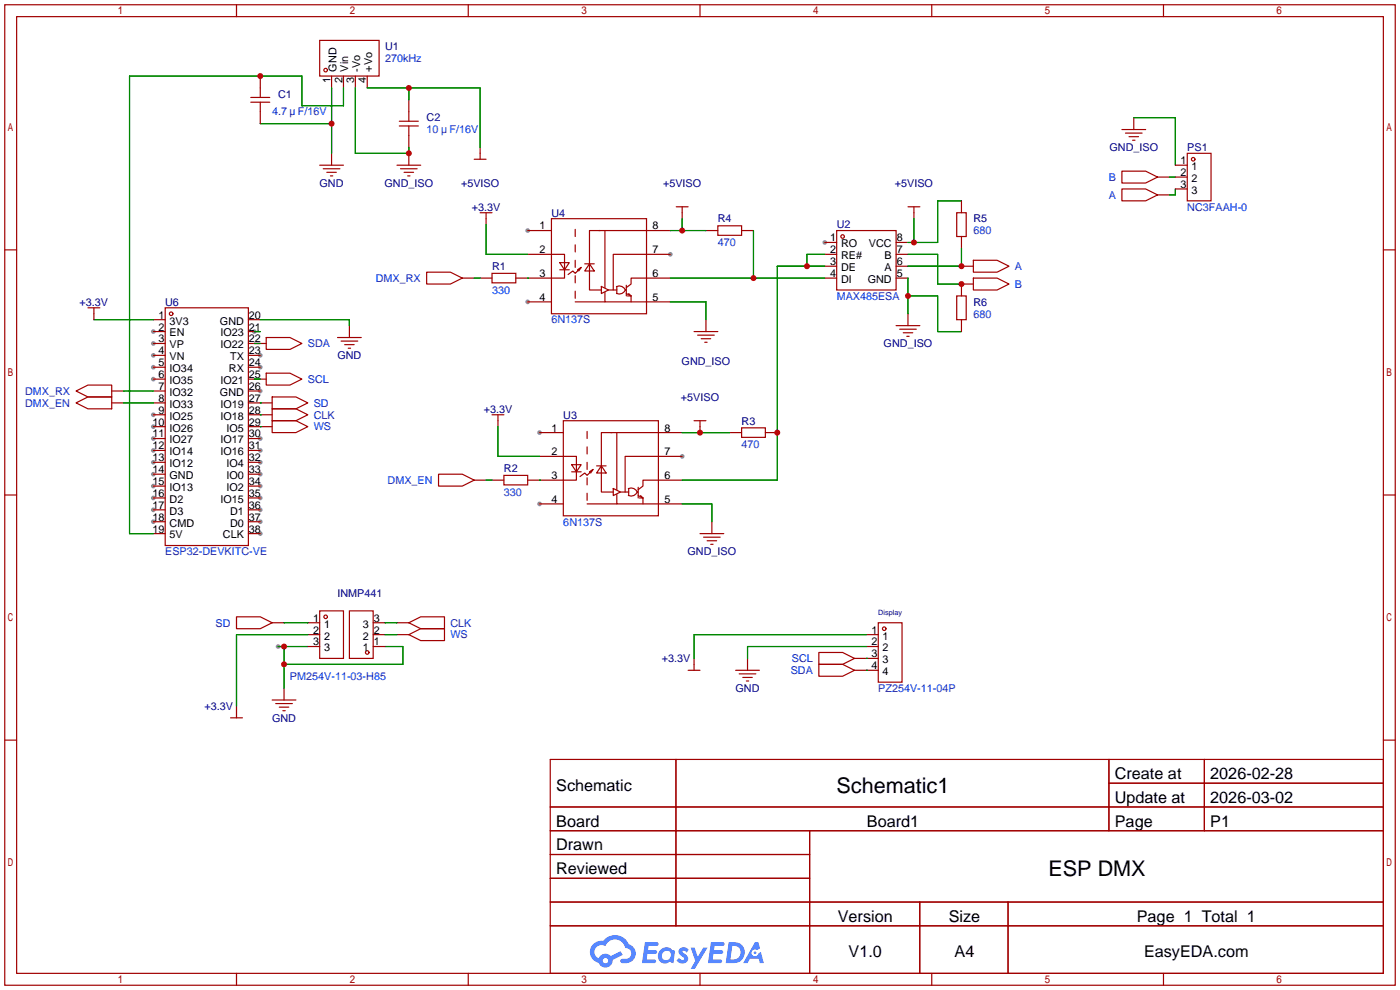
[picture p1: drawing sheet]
<svg xmlns="http://www.w3.org/2000/svg" width="299mm" height="212mm" viewBox="0 0 299 212" stroke-linecap="round" stroke-linejoin="round" font-family="sans-serif">
<g fill="#999">
<circle cx="176.3" cy="51.8" r=".51"/>
<circle cx="112.8" cy="49.3" r=".51"/>
<circle cx="112.8" cy="64.5" r=".51"/>
<circle cx="143.3" cy="54.4" r=".51"/>
<circle cx="115.3" cy="92.5" r=".51"/>
<circle cx="115.3" cy="107.7" r=".51"/>
<circle cx="145.8" cy="97.5" r=".51"/>
<circle cx="32.8" cy="70.9" r=".51"/>
<circle cx="32.8" cy="73.4" r=".51"/>
<circle cx="32.8" cy="75.9" r=".51"/>
<circle cx="32.8" cy="78.5" r=".51"/>
<circle cx="32.8" cy="81" r=".51"/>
<circle cx="32.8" cy="88.6" r=".51"/>
<circle cx="32.8" cy="91.2" r=".51"/>
<circle cx="32.8" cy="93.7" r=".51"/>
<circle cx="32.8" cy="96.3" r=".51"/>
<circle cx="32.8" cy="98.8" r=".51"/>
<circle cx="32.8" cy="101.3" r=".51"/>
<circle cx="32.8" cy="103.9" r=".51"/>
<circle cx="32.8" cy="106.4" r=".51"/>
<circle cx="32.8" cy="109" r=".51"/>
<circle cx="32.8" cy="111.5" r=".51"/>
<circle cx="55.6" cy="75.9" r=".51"/>
<circle cx="55.6" cy="78.5" r=".51"/>
<circle cx="55.6" cy="83.6" r=".51"/>
<circle cx="55.6" cy="93.7" r=".51"/>
<circle cx="55.6" cy="96.3" r=".51"/>
<circle cx="55.6" cy="98.8" r=".51"/>
<circle cx="55.6" cy="101.3" r=".51"/>
<circle cx="55.6" cy="103.9" r=".51"/>
<circle cx="55.6" cy="106.4" r=".51"/>
<circle cx="55.6" cy="109" r=".51"/>
<circle cx="55.6" cy="111.5" r=".51"/>
<circle cx="55.6" cy="114" r=".51"/>
<circle cx="59.4" cy="138.2" r=".51"/>
<circle cx="54.4" cy="70.9" r=".51"/>
</g>
<g fill="none" stroke="#a10000" stroke-width=".25">
<path d="M1 1h297.2v209.6h-297.2zM3.6 3.6h292.1v204.4h-292.1zM50.5 1v2.6M100.1 1v2.6M149.6 1v2.6M199.1 1v2.6M248.7 1v2.6M1 53.4h2.6M295.7 53.4h2.5M1 105.8h2.6M295.7 105.8h2.5M1 158.2h2.6"/>
<path d="M295.7 158.2h2.5M117.6 162.3h178.1v45.7h-178.1zM117.6 172.5h178.1M117.6 177.5h178.1M144.5 162.3v35.6M173 177.5v30.5M237 162.3v15.2M237 167.4h58.7M257.4 162.3v15.2M117.6 182.6h55.4M117.6 192.8h178.1M117.6 187.7h55.4"/>
<path d="M117.6 197.9h178.1M196.6 192.8v15.2M215.4 192.8v15.2M50.5 208v2.6M100.1 208v2.6M149.6 208v2.6M199.1 208v2.6M248.7 208v2.6"/>
</g>
<g fill="#5487ff">
<path d="M145.3 202.7a1.3 1.3 0 0 1 1.9 .3l-.4 .6a.54 .54 0 0 0-.9-.2l.1 .2a1.34 1.34 0 0 1 .9 1.8 1.47 1.47 0 0 1-2.3-.1l.5-.6 .8 .5a.31 .31 0 0 0 .4-.3 .31 .31 0 0 0-.3-.4 1.12 1.12 0 0 1-.7-1.8z"/>
<path d="M147.6 202.5h.9l.6 2 1.2-2h.9l-2.7 4.6h-.9l1-1.7z"/>
<path d="M137.8 201.4h1.7a1.31 1.31 0 0 1 1.2 .2 .4 .4 0 0 1-.3 .5l-1.8 .1-.1 .9h1.6a.4 .4 0 0 1 .4 .4 .4 .4 0 0 1-.5 .4h-1.6l-.2 1.2h1.4a.46 .46 0 0 1 .5 0 .46 .46 0 0 1 .1 .5l-.4 .2h-2.6z"/>
<path d="M151.9 201.4h1.7a1.32 1.32 0 0 1 1.2 .2 .39 .39 0 0 1-.3 .5l-1.8 .1-.1 .9h1.6a.4 .4 0 0 1 .4 .4 .4 .4 0 0 1-.4 .4h-1.7l-.2 1.2h1.4a.46 .46 0 0 1 .5 0 .46 .46 0 0 1 .1 .5l-.4 .2h-2.6z"/>
<path d="M161.3 201.4h.8l.3 1.3-.6 .4a.75 .75 0 0 0-1.1 .3 .75 .75 0 0 0 .5 1 .75 .75 0 0 0 .9-.7l.5-.2 .6 2.3h-.8l-.3-.9h-1.8l-.5 .9h-1z"/>
<path d="M155.7 201.4l-.6 4.4h1.5a2.27 2.27 0 0 0 2.6-2.2 2.27 2.27 0 0 0-2.7-2.2zM156.5 202.1a1.5 1.5 0 0 1 1.8 1.6 1.5 1.5 0 0 1-1.9 1.4h-.3z"/>
<path d="M141.2 203a1.6 1.6 0 0 0-.3 2.3 1.6 1.6 0 0 0 2.3 .2l.7 .3 .3-2.4-.1-.3-.5-.1a1.58 1.58 0 0 0-2.4 0zM141.8 203.5a.98 .98 0 0 1 1.6 .4 .98 .98 0 0 1-1.1 1.3 .94 .94 0 0 1-.9-.7 .94 .94 0 0 1 .4-1z"/>
<path d="M126.8 201.8a2.37 2.37 0 0 0 1.1 4 1.54 1.54 0 0 0 1.8 1 1.54 1.54 0 0 0 1.2-1.6l2.2-1.1-.5-.8-2 1a1.57 1.57 0 0 0-2.7 .5 1.5 1.5 0 0 1-.7-2.1 1.5 1.5 0 0 1 2.2-.5 2.23 2.23 0 0 1 2.3-1.4 2.23 2.23 0 0 1 2 1.8 1.16 1.16 0 0 1 1.2 1.1 1.16 1.16 0 0 1-1.1 1.2h-.7a.47 .47 0 0 0-.5 .4 .47 .47 0 0 0 .4 .5 2.17 2.17 0 0 0 2.5-.9 2.17 2.17 0 0 0-.3-2.7l-.8-.4a3.2 3.2 0 0 0-5.5-.7l-1.1 .1zM128.8 205.3a.6 .6 0 0 1 1.2 0 .6 .6 0 0 1-1.2 0z"/>
<circle cx="161.4" cy="203.6" r=".28"/>
</g>
<g fill="none" stroke="#a10000" stroke-width=".25">
<path d="M55.6 16.3v4.5M68.3 8.6h12.7v7.7h-12.7zM70.9 16.3v2.5M73.4 16.3v2.5M75.9 16.3v2.5M78.5 16.3v2.5M53.6 20.8h4.1M53.6 21.8h4.1M55.6 21.8v4.6M68.3 35.3h5.1M69.1 36.1h3.5M69.8 36.8h2.1"/>
<path d="M70.6 37.6h.5M70.9 32.8v2.5M84.8 35.3h5.1M85.3 25.9h4.1M85.3 26.9h4.1M85.6 36.1h3.6M86.4 36.8h2M87.1 37.6h.5M87.4 21.3v4.6M87.4 26.9v4.6M87.4 32.8v2.5M101.3 34h2.6"/>
<path d="M102.6 31.5v2.5M239.8 36.6h5.1l2.5 1.2-2.5 1.3h-5.1zM239.8 27.7h5.1M240.5 28.4h3.6M241.3 29.2h2M242.1 30h.5M242.3 25.1v2.6M247.4 37.8h2.5M251.2 35.3h2.5M251.2 37.8h2.5M253.7 32.8h5.1v10.1h-5.1zM91.2 58.2h5.1l2.5 1.2-2.5 1.3h-5.1z"/>
<path d="M98.8 59.4h2.5M102.6 59.4h2.6M102.6 45.5h2.6M103.9 45.5v2.5M105.2 58.4h5v2.1h-5zM112.8 54.4h7.8v5h-10.4M112.8 49.3h5.1M117.9 46.7h20.3v20.4h-20.3zM119.6 56.1h2.1l-1.1 1.6zM119.6 57.7h2.1M123.4 57.7l.8-.5-1.3 1.2-.5-.5-1 .8M124.2 57.2l-.5 .7"/>
<path d="M125 56.4h2M126 56.4l1 1.5h-2zM128 49.3h15.3M128.3 49.3h-2.3v12.7h2.5M129.3 49.3v12.2M143.3 54.4h-12.2v7.6M143.3 59.4h-8.4v1.3l-1 .8M144.5 44.2h2.6M145.8 44.2v2.5M150.9 49.3h2.5M153.4 48.3h5.1v2h-5.1zM158.5 49.3h2.5"/>
<path d="M176.3 51.8h2.5M176.3 54.4h2.5M176.3 56.9h2.5M176.3 59.4h2.5M178.8 49.3h12.7v12.7h-12.7zM191.5 51.8h2.6M191.5 54.4h2.6M191.5 56.9h2.6M191.5 59.4h2.6M194.1 44.2h2.5M195.3 44.2v2.5M204.5 45.5h2v5h-2z"/>
<path d="M205.5 56.9h2.5M205.5 42.9v2.6M205.5 50.5v2.6M208 55.6h5.1l2.5 1.3-2.5 1.3h-5.1zM208 59.4h5.1l2.5 1.3-2.5 1.3h-5.1zM239.8 40.4h5.1l2.5 1.3-2.5 1.2h-5.1zM247.4 41.7h2.5M251.2 40.4h2.5M18.8 65.8h2.5M20.1 65.8v2.5M32.8 70.9h2.5M32.8 68.3h2.5"/>
<path d="M32.8 73.4h2.5M32.8 75.9h2.5M32.8 78.5h2.5M35.3 65.8h17.8v50.8h-17.8zM53.1 70.9h2.5M53.1 68.3h2.5M53.1 73.4h3.8M53.1 75.9h2.5M53.1 78.5h2.5M56.9 79.8h5.1l2.5 1.2-2.5 1.3h-5.1zM56.9 72.1h5.1l2.5 1.3-2.5 1.3h-5.1zM72.1 72.1h5.1"/>
<path d="M72.9 72.9h3.6M73.7 73.7h2M74.4 74.4h.5M74.7 69.6v2.5M112.8 64.5h5.1M122.9 64.5h6.4M128.5 61.2l1.5 .8-1.5 .7zM129.3 62.5v2h14M130 62h1.8M131.8 61.2a1.44 1.44 0 0 1 1.9 .9M131.8 61.2v1.5M133.7 61.9a1.44 1.44 0 0 1-1.9 .8"/>
<path d="M133.9 61v2.2M133.9 62.7l1 .5M134.1 63.2h.8M134.4 62.7l.5 .5M134.9 63.2v1.3M148.3 70.9h5.1M149.1 71.6h3.6M149.9 72.4h2M150.6 73.2h.5M150.9 68.3v2.6M191.5 69.6h5.1M192.3 70.4h3.5"/>
<path d="M193 71.1h2.1M193.8 71.9h.5M194.1 67.1v2.5M204.5 63.2h2v5.1h-2zM205.5 68.3v2.6M208 60.7h-2.5v2.5M16.3 83.6l2.5-1.3h5.1v2.5h-5.1zM16.3 86.1l2.5-1.3h5.1v2.6h-5.1zM23.9 83.6h2.5M23.9 86.1h2.5M32.8 83.6h2.5M32.8 86.1h2.5"/>
<path d="M32.8 88.6h2.5M32.8 81h2.5M32.8 91.2h2.5M32.8 93.7h2.5M32.8 96.3h2.5M32.8 98.8h2.5M53.1 83.6h2.5M53.1 86.1h5.1M53.1 88.6h5.1M53.1 81h3.8M53.1 91.2h5.1M53.1 93.7h2.5"/>
<path d="M53.1 96.3h2.5M53.1 98.8h2.5M58.2 89.9h5l2.6 1.3-2.6 1.3h-5zM58.2 84.8h5l2.6 1.3-2.6 1.3h-5zM58.2 87.4h5l2.6 1.2-2.6 1.3h-5zM105.2 88.6h2.5M106.4 88.6v2.6M115.3 97.5h7.9v5.1h-10.4M115.3 92.5h5.1M120.4 89.9h20.3v20.3h-20.3zM122.2 99.3h2l-1 1.5zM127.5 99.6h2"/>
<path d="M128.5 99.6l1 1.5h-2zM130.6 92.5h15.2M130.8 92.5h-2.3v12.7h2.6M131.8 92.5v12.1M145.8 97.5h-12.2v7.7M148.3 89.9h2.6M149.6 89.9v2.6M156 92.5h2.5M158.5 91.4h5.1v2.1h-5.1zM163.6 92.5h2.5M32.8 106.4h2.5M32.8 114h2.5"/>
<path d="M32.8 101.3h2.5M32.8 103.9h2.5M32.8 109h2.5M32.8 111.5h2.5M53.1 106.4h2.5M53.1 114h2.5M53.1 101.3h2.5M53.1 103.9h2.5M53.1 109h2.5M53.1 111.5h2.5M93.7 101.3h5.1l2.5 1.3-2.5 1.3h-5.1zM101.3 102.6h2.6"/>
<path d="M105.2 102.6h2.5M107.7 101.6h5.1v2h-5.1zM115.3 107.7h5.1M122.2 100.8h2M125.5 107.7h6.3M126 100.8l.7-.5-1.2 1.3-.5-.5-1 .8M126.7 100.3l-.5 .8M131.1 104.4l1.5 .8-1.5 .7zM131.8 105.7v2h14M132.6 105.2h1.8M134.3 104.4a1.44 1.44 0 0 1 2 .8M134.4 104.4v1.5"/>
<path d="M136.3 105.1a1.44 1.44 0 0 1-2 .8M136.4 104.1v2.3M136.4 105.9l1 .5M136.7 106.4h.7M136.9 105.9l.5 .5M137.4 106.4v1.3M145.8 102.6h-8.4v1.3l-1 .7M149.6 114h5.1M150.4 114.8h3.5M151.1 115.6h2.1M151.9 116.3h.5M152.1 111.5v2.5"/>
<path d="M50.5 131.8h5.1l2.6 1.3-2.6 1.3h-5.1zM58.2 133.1h2.5M65.8 133.1h2.5M65.8 135.6h2.5M65.8 138.2h2.5M68.3 130.6h5.1v10.1h-5.1zM74.7 130.6h5.1v10.1h-5.1zM79.8 133.1h2.5M79.8 135.6h2.5M79.8 138.2h2.5M84.8 133.1h2.6M84.8 135.6h2.6"/>
<path d="M87.4 133.1l2.5-1.3h5.1v2.6h-5.1zM87.4 135.6l2.5-1.2h5.1v2.5h-5.1zM175 139.4h5.1l2.5 1.3-2.5 1.3h-5.1zM185.2 135.6h2.5M185.2 138.2h2.5M187.7 133.1h5.1v12.7h-5.1zM49.3 153.4h2.5M50.5 150.9v2.5M58.2 149.6h5M58.9 150.4h3.6M59.7 151.1h2M60.5 151.9h.5"/>
<path d="M60.7 147.1v2.5M147.1 143.3h2.5M148.3 140.7v2.6M157.2 143.3h5.1M158 144h3.5M158.7 144.8h2.1M159.5 145.5h.5M159.8 140.7v2.6M175 142h5.1l2.5 1.3-2.5 1.2h-5.1zM182.6 140.7h5.1M182.6 143.3h5.1"/>
<circle cx="69.6" cy="15" r=".38"/>
<circle cx="255" cy="34" r=".38"/>
<circle cx="180.1" cy="50.5" r=".38"/>
<circle cx="36.6" cy="67.1" r=".38"/>
<circle cx="69.6" cy="131.8" r=".38"/>
<circle cx="78.5" cy="139.4" r=".38"/>
<circle cx="189" cy="134.4" r=".38"/>
</g>
<path d="M122.9 63.8v-16.6M125.5 106.9v-16.5" fill="none" stroke="#a10000" stroke-width=".25" stroke-dasharray="1.5 1.8"/>
<g fill="none" stroke="#008700" stroke-width=".25">
<path d="M70.9 18.8v14M73.4 18.8v3.8h-8.9v-6.3h-36.8v97.7h5.1M75.9 18.8v14h11.5v-1.3M78.5 18.8h24.1v12.7M87.4 18.8v2.5M55.6 26.4h15.3M242.3 25.1h8.9v10.2M249.9 37.8h1.3M101.3 59.4h1.3M103.9 48v6.4h8.9M112.8 59.4h.1M143.3 59.4h33"/>
<path d="M143.3 49.3h7.6M145.8 46.7v2.6M161 49.3v10.1M176.3 56.9h-10.2v45.7h-20.3M176.3 54.4h-3.8v2.5M194.1 54.4h6.3v6.3h5.1M194.1 59.4v7.7M195.3 46.7v5.1M205.5 53.1v3.8h-11.4M205.5 42.9h-5.1v8.9h-6.3M251.2 40.4v1.3h-1.3M20.1 68.3h12.7"/>
<path d="M54.4 70.9h1.2M54.4 73.4h1.2M55.6 68.3h19.1v1.3M143.3 64.5h7.6v3.8M194.1 63.2h6.3v7.7h5.1M26.4 83.6h6.4M26.4 86.1h6.4M54.4 81h1.2M55.6 91.2h.1M55.6 86.1h.1M55.6 88.6h.1M106.4 91.2v6.3h8.9"/>
<path d="M145.8 92.5h10.2M103.9 102.6h1.3M115.3 102.6h.1M145.8 107.7h6.3v3.8M59.4 138.2h6.4M60.7 138.2v8.9M60.7 133.1h5.1M65.8 135.6h-15.3v15.3M82.3 138.2h3.8v3.8h-25.4M82.3 133.1h2.5M82.3 135.6h2.5M185.2 138.2h-25.4v2.5"/>
<path d="M185.2 135.6h-36.9v5.1M185.2 140.7h.1M185.2 143.3h.1"/>
</g>
<g fill="#c00">
<circle cx="70.9" cy="26.4" r=".63"/>
<circle cx="87.4" cy="18.8" r=".63"/>
<circle cx="87.4" cy="32.8" r=".63"/>
<circle cx="145.8" cy="49.3" r=".63"/>
<circle cx="161" cy="59.4" r=".63"/>
<circle cx="172.5" cy="56.9" r=".63"/>
<circle cx="166.1" cy="92.5" r=".63"/>
<circle cx="149.6" cy="92.5" r=".63"/>
<circle cx="195.3" cy="51.8" r=".63"/>
<circle cx="194.1" cy="63.2" r=".63"/>
<circle cx="205.5" cy="60.7" r=".63"/>
<circle cx="205.5" cy="56.9" r=".63"/>
<circle cx="60.7" cy="138.2" r=".63"/>
<circle cx="60.7" cy="142" r=".63"/>
<circle cx="55.6" cy="16.3" r=".63"/>
</g>
<g font-size="4.6">
<text x="178.8" y="169.4">Schematic1</text>
<text x="224.1" y="187.2">ESP DMX</text>
</g>
<g font-size="3.5">
<text x="238.3" y="166.5">Create at</text>
<text x="258.7" y="166.5">2026-02-28</text>
<text x="118.9" y="169.1">Schematic</text>
<text x="238.3" y="171.6">Update at</text>
<text x="258.7" y="171.6">2026-03-02</text>
<text x="118.9" y="176.7">Board</text>
<text x="185.3" y="176.7">Board1</text>
<text x="238.3" y="176.7">Page</text>
<text x="258.7" y="176.7">P1</text>
<text x="118.9" y="181.8">Drawn</text>
<text x="118.9" y="186.8">Reviewed</text>
<text x="179.1" y="197">Version</text>
<text x="202.8" y="197">Size</text>
<text x="243" y="197">Page 1 Total 1</text>
<text x="181.4" y="204.6">V1.0</text>
<text x="204" y="204.6">A4</text>
<text x="244.5" y="204.6">EasyEDA.com</text>
</g>
<g font-size="2.3" fill="#000080">
<text x="82.3" y="10.7">U1</text>
<text x="59.4" y="20.9">C1</text>
<text x="91.2" y="26">C2</text>
<text x="237.1" y="32.3">GND_ISO</text>
<text x="253.7" y="32.3">PS1</text>
<text x="68.3" y="39.9">GND</text>
<text x="82.2" y="39.9">GND_ISO</text>
<text x="98.5" y="39.9">+5VISO</text>
<text x="141.7" y="39.9">+5VISO</text>
<text x="191.3" y="39.9">+5VISO</text>
<text x="100.8" y="45">+3.3V</text>
<text x="117.9" y="46.3">U4</text>
<text x="153.4" y="47.5">R4</text>
<text x="208" y="47.5">R5</text>
<text x="178.8" y="48.8">U2</text>
<text x="105.2" y="57.7">R1</text>
<text x="17" y="65.3">+3.3V</text>
<text x="35.3" y="65.3">U6</text>
<text x="208" y="65.3">R6</text>
<text x="72.1" y="76.8">GND</text>
<text x="188.9" y="74.2">GND_ISO</text>
<text x="145.7" y="78">GND_ISO</text>
<text x="103.4" y="88.2">+3.3V</text>
<text x="120.4" y="89.5">U3</text>
<text x="145.5" y="85.6">+5VISO</text>
<text x="158.5" y="90.7">R3</text>
<text x="107.7" y="100.9">R2</text>
<text x="146.9" y="118.7">GND_ISO</text>
<text x="72.1" y="127.6">INMP441</text>
<text x="141.5" y="141.5">+3.3V</text>
<text x="157.2" y="147.9">GND</text>
<text x="43.7" y="151.7">+3.3V</text>
<text x="58.1" y="154.2">GND</text>
</g>
<g font-size="2.3">
<text x="70.6" y="17.7" transform="rotate(-90 70.6 17.7)">1</text>
<text x="71.9" y="15.3" transform="rotate(-90 71.9 15.3)">GND</text>
<text x="73.2" y="17.7" transform="rotate(-90 73.2 17.7)">2</text>
<text x="74.4" y="15.3" transform="rotate(-90 74.4 15.3)">Vin</text>
<text x="75.7" y="17.7" transform="rotate(-90 75.7 17.7)">3</text>
<text x="77" y="15.3" transform="rotate(-90 77 15.3)">-Vo</text>
<text x="78.3" y="17.7" transform="rotate(-90 78.3 17.7)">4</text>
<text x="79.5" y="15.3" transform="rotate(-90 79.5 15.3)">+Vo</text>
<text x="252.3" y="35.1">1</text>
<text x="252.3" y="40.2">3</text>
<text x="252.3" y="37.6">2</text>
<text x="254.7" y="41.4">3</text>
<text x="254.7" y="38.9">2</text>
<text x="254.7" y="36.3">1</text>
<text x="115.3" y="49">1</text>
<text x="139.4" y="49">8</text>
<text x="177.4" y="51.6">1</text>
<text x="179.8" y="52.9">RO</text>
<text x="185.7" y="52.9">VCC</text>
<text x="191.6" y="51.6">8</text>
<text x="115.3" y="54.1">2</text>
<text x="115.3" y="59.2">3</text>
<text x="139.4" y="59.2">6</text>
<text x="139.4" y="54.1">7</text>
<text x="177.4" y="54.1">2</text>
<text x="177.4" y="56.7">3</text>
<text x="177.4" y="59.2">4</text>
<text x="179.8" y="55.4">RE#</text>
<text x="179.8" y="57.9">DE</text>
<text x="189" y="57.9">A</text>
<text x="189" y="55.4">B</text>
<text x="191.6" y="59.2">5</text>
<text x="191.6" y="56.7">6</text>
<text x="191.6" y="54.1">7</text>
<text x="115.3" y="64.3">4</text>
<text x="139.4" y="64.3">5</text>
<text x="179.8" y="60.5">DI</text>
<text x="185.4" y="60.5">GND</text>
<text x="33.9" y="68.1">1</text>
<text x="33.9" y="70.6">2</text>
<text x="36.2" y="69.4">3V3</text>
<text x="36.2" y="71.9">EN</text>
<text x="47" y="69.4">GND</text>
<text x="47.1" y="71.9">IO23</text>
<text x="53.2" y="68.1">20</text>
<text x="53.2" y="70.6">21</text>
<text x="33.9" y="73.2">3</text>
<text x="33.9" y="75.7">4</text>
<text x="36.2" y="74.4">VP</text>
<text x="36.2" y="77">VN</text>
<text x="47.1" y="74.4">IO22</text>
<text x="49.2" y="77">TX</text>
<text x="53.2" y="73.2">22</text>
<text x="53.2" y="75.7">23</text>
<text x="33.9" y="78.3">5</text>
<text x="33.9" y="80.8">6</text>
<text x="33.9" y="83.3">7</text>
<text x="36.2" y="79.5">IO34</text>
<text x="36.2" y="82.1">IO35</text>
<text x="47.1" y="82.1">IO21</text>
<text x="48.9" y="79.5">RX</text>
<text x="53.2" y="78.3">24</text>
<text x="53.2" y="80.8">25</text>
<text x="53.2" y="83.3">26</text>
<text x="33.9" y="85.9">8</text>
<text x="33.9" y="88.4">9</text>
<text x="36.2" y="84.6">IO32</text>
<text x="36.2" y="87.1">IO33</text>
<text x="36.2" y="89.7">IO25</text>
<text x="47" y="84.6">GND</text>
<text x="47.1" y="87.1">IO19</text>
<text x="47.1" y="89.7">IO18</text>
<text x="53.2" y="85.9">27</text>
<text x="53.2" y="88.4">28</text>
<text x="32.6" y="91">10</text>
<text x="32.6" y="93.5">11</text>
<text x="36.2" y="92.2">IO26</text>
<text x="36.2" y="94.8">IO27</text>
<text x="47.1" y="94.8">IO17</text>
<text x="48.4" y="92.2">IO5</text>
<text x="53.2" y="91">29</text>
<text x="53.2" y="93.5">30</text>
<text x="117.8" y="92.2">1</text>
<text x="142" y="92.2">8</text>
<text x="32.6" y="96">12</text>
<text x="32.6" y="98.6">13</text>
<text x="32.6" y="101.1">14</text>
<text x="36.2" y="97.3">IO14</text>
<text x="36.2" y="99.8">IO12</text>
<text x="47.1" y="97.3">IO16</text>
<text x="48.4" y="99.8">IO4</text>
<text x="53.2" y="96">31</text>
<text x="53.2" y="98.6">32</text>
<text x="53.2" y="101.1">33</text>
<text x="117.8" y="97.3">2</text>
<text x="142" y="97.3">7</text>
<text x="32.6" y="103.7">15</text>
<text x="32.6" y="106.2">16</text>
<text x="36.2" y="102.4">GND</text>
<text x="36.2" y="104.9">IO13</text>
<text x="36.2" y="107.5">D2</text>
<text x="47.1" y="107.5">IO15</text>
<text x="48.4" y="102.4">IO0</text>
<text x="48.4" y="104.9">IO2</text>
<text x="53.2" y="103.7">34</text>
<text x="53.2" y="106.2">35</text>
<text x="117.8" y="102.4">3</text>
<text x="117.8" y="107.5">4</text>
<text x="142" y="107.5">5</text>
<text x="142" y="102.4">6</text>
<text x="32.6" y="108.7">17</text>
<text x="32.6" y="111.3">18</text>
<text x="32.6" y="113.8">19</text>
<text x="36.2" y="110">D3</text>
<text x="36.2" y="112.5">CMD</text>
<text x="49.2" y="110">D1</text>
<text x="49.2" y="112.5">D0</text>
<text x="53.2" y="108.7">36</text>
<text x="53.2" y="111.3">37</text>
<text x="53.2" y="113.8">38</text>
<text x="36.2" y="115.1">5V</text>
<text x="47.7" y="115.1">CLK</text>
<text x="66.9" y="132.9">1</text>
<text x="66.9" y="135.4">2</text>
<text x="66.9" y="137.9">3</text>
<text x="69.3" y="134.1">1</text>
<text x="69.3" y="136.7">2</text>
<text x="77.5" y="136.7">2</text>
<text x="77.5" y="134.1">3</text>
<text x="79.9" y="137.9">1</text>
<text x="79.9" y="135.4">2</text>
<text x="79.9" y="132.9">3</text>
<text x="186.3" y="135.4">1</text>
<text x="186.3" y="137.9">2</text>
<text x="188.6" y="136.7">1</text>
<text x="69.3" y="139.2">3</text>
<text x="77.5" y="139.2">1</text>
<text x="186.3" y="140.5">3</text>
<text x="186.3" y="143">4</text>
<text x="188.6" y="139.2">2</text>
<text x="188.6" y="141.8">3</text>
<text x="188.6" y="144.3">4</text>
</g>
<g font-size="2.3" fill="#00f">
<text x="82.3" y="13.3">270kHz</text>
<text x="58.2" y="24.7">4.7</text>
<text x="63.7" y="24.7">F/16V</text>
<text x="91.2" y="28.5">10</text>
<text x="96.1" y="28.5">F/16V</text>
<text x="237" y="38.7">B</text>
<text x="237" y="42.5">A</text>
<text x="253.7" y="45">NC3FAAH-0</text>
<text x="153.4" y="52.6">470</text>
<text x="208" y="50.1">680</text>
<text x="216.9" y="57.7">A</text>
<text x="80.3" y="60.2">DMX_RX</text>
<text x="105.2" y="62.8">330</text>
<text x="178.8" y="64.1">MAX485ESA</text>
<text x="216.9" y="61.5">B</text>
<text x="117.9" y="69.1">6N137S</text>
<text x="208" y="67.9">680</text>
<text x="65.8" y="74.2">SDA</text>
<text x="65.8" y="81.8">SCL</text>
<text x="5.4" y="84.4">DMX_RX</text>
<text x="5.4" y="86.9">DMX_EN</text>
<text x="67.1" y="86.9">SD</text>
<text x="67.1" y="89.5">CLK</text>
<text x="67.1" y="92">WS</text>
<text x="158.5" y="95.8">470</text>
<text x="82.8" y="103.4">DMX_EN</text>
<text x="107.7" y="106">330</text>
<text x="120.4" y="112.3">6N137S</text>
<text x="35.3" y="118.7">ESP32-DEVKITC-VE</text>
<text x="46.1" y="133.9">SD</text>
<text x="96.3" y="133.9">CLK</text>
<text x="96.3" y="136.4">WS</text>
<text x="169.2" y="141.5">SCL</text>
<text x="62" y="145.3">PM254V-11-03-H85</text>
<text x="169" y="144.1">SDA</text>
<text x="187.7" y="147.9">PZ254V-11-04P</text>
</g>
<text font-size="1.6" fill="#000080" x="187.7" y="131.5">Display</text>
</svg>
